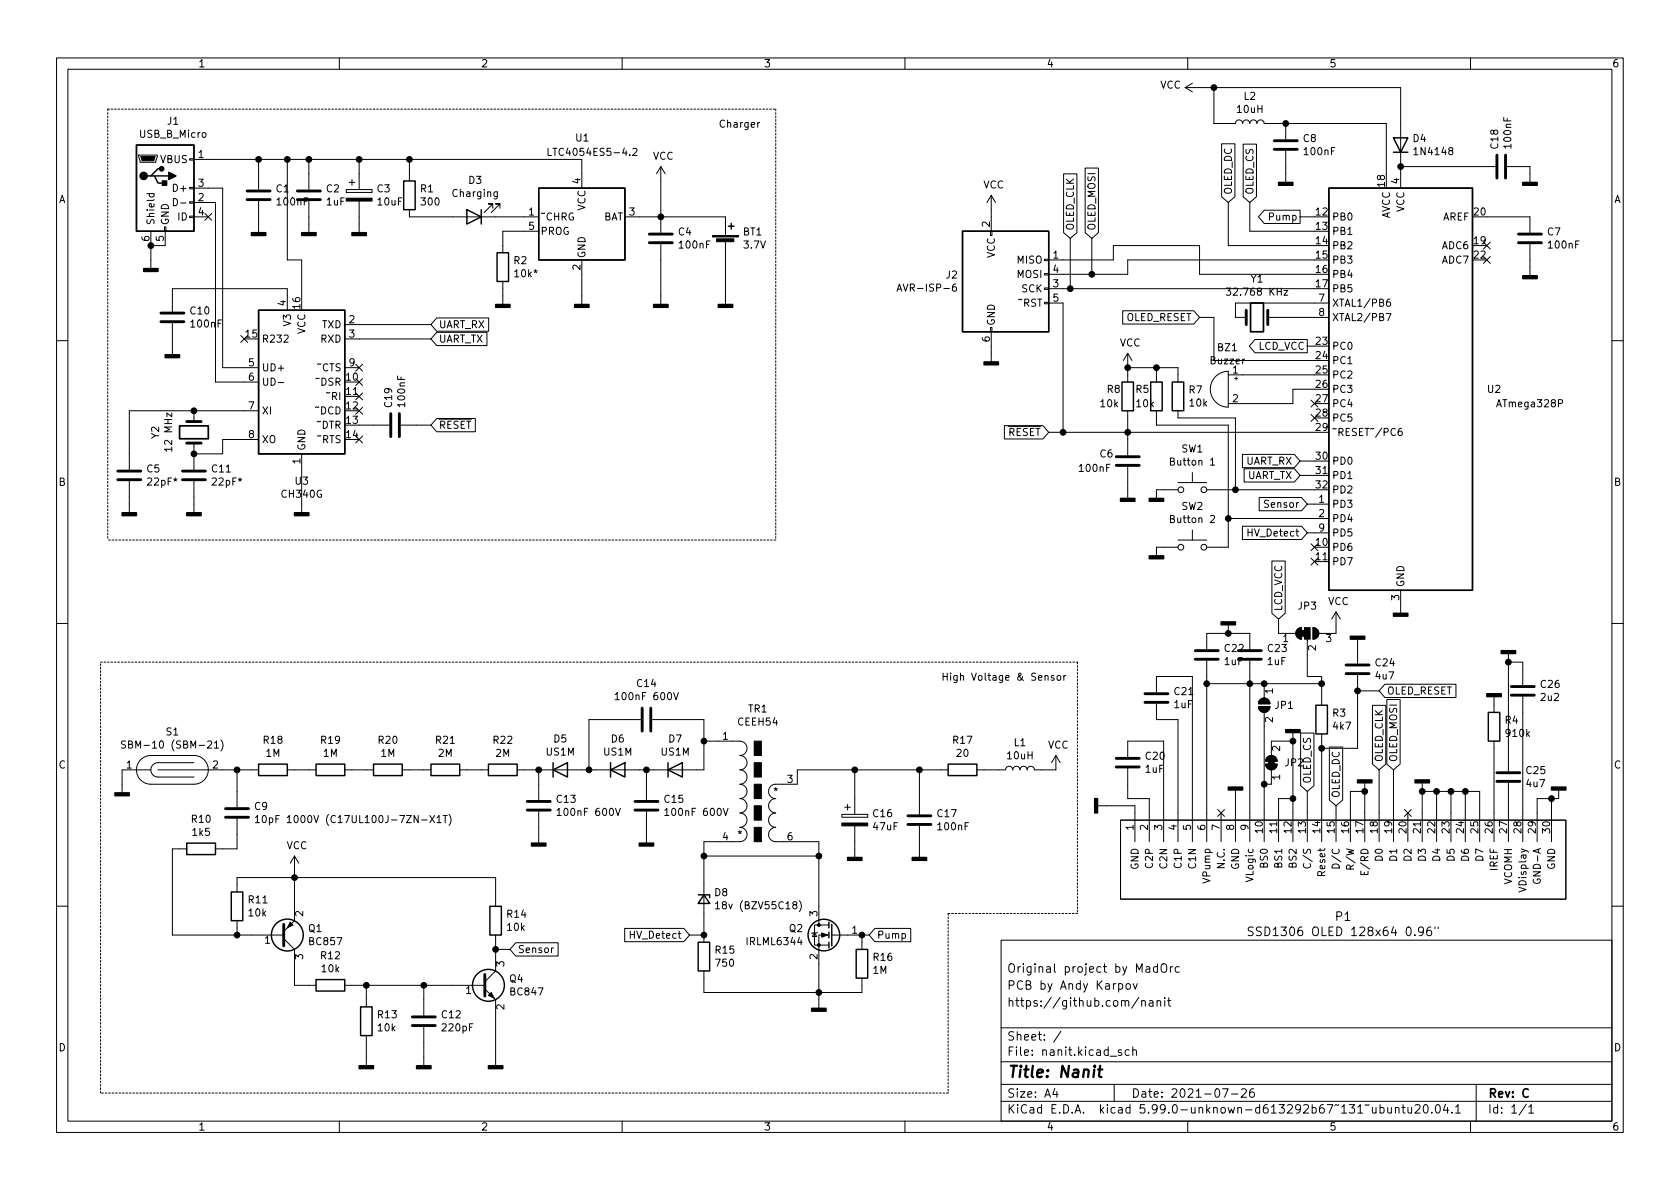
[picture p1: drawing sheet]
<svg xmlns="http://www.w3.org/2000/svg" width="297mm" height="210mm" viewBox="0 0 297 210" stroke-linecap="round" stroke-linejoin="round" font-family="sans-serif">
<g fill="none" stroke="#000" stroke-width=".18">
<path d="M10 10.2h277v190.1h-277zM12 12.2h273v186.1h-273zM60 10.2v2M110 10.2v2M160 10.2v2M209.5 15.5l1.3 .8M209.5 15.5h38.1v17.8M210 10.2v2M210.8 14.7l-1.3 .8M214.6 15.5v6.3h3.8a.64 .64 0 0 1 .7-.6 .64 .64 0 0 1 .6 .6 .64 .64 0 0 1 .6-.6 .64 .64 0 0 1 .7 .6 .64 .64 0 0 1 .6-.6 .64 .64 0 0 1 .6 .6 .64 .64 0 0 1 .7-.6 .64 .64 0 0 1 .6 .6h21.6v8.9M260 10.2v2M24.5 27.4h3.3v.3l-.2 1h-2.8z"/>
<path d="M26 34.2h1.2M26.5 34.2l-.1 .4 .2 .2 .6-.1v-.5M30.7 35.1a.64 .64 0 0 1 .7 .6 .64 .64 0 0 1-.7 .7zM31.9 35.9h1M33.5 38.2h.8v.3h-.8zM33.5 35.7h.8v.2h-.8zM33.5 33.1h.8v.3h-.8zM33.5 28.1h.8v.2h-.8zM34.3 38.3h2.5M34.3 28.2h68.6v5.1M34.3 35.8h3.8v31.8h7.6M34.3 33.3h5.1v31.7h6.3"/>
<path d="M36.2 37.7l1.2 1.3M37.4 37.7l-1.2 1.3M45.7 28.2v5.3M45.7 35.6v5.5M50.8 28.2v17.8h2.5v6.3M54.6 28.2v5.3M54.6 35.6v5.5M61.2 33.5h4.6v.5h-4.6zM61.7 32.3h1M62.2 31.7v1.1M63.5 28.2v5.3M63.5 35.6v5.5"/>
<path d="M72.4 28.2v3.8M72.4 37.1v1.2h22.8M87.1 36.8v-.7h-.7h.7l-1.5 1.5M87.9 33.9v1l-.2 .3-.3-.1M87.9 34l-.3-.1-.3 .3 .1 .5h.5M88.4 36.8v-.7h-.8h.8l-1.5 1.5M96.9 26.2v1.3h.6M110.5 38.3h17.8v3.4M111.9 26.3l.5-.1 .2 .4-.8 .9h.8M116.8 29.5v11.6M116.8 29.5l-.7 1.2M116.8 29.5l.8 1.2"/>
<path d="M134.3 21.7l-.3 .2M175.3 34.5v6.4M175.3 34.5l-.8 1.3M175.3 34.5l.7 1.3M188.1 30.7h2.3v10.4l-1.2 1.1-1.1-1.1zM191.9 29.7h2.3v11.4l-1.2 1.1-1.1-1.1zM216 25.4h2.3v9.4l-1.1 1-1.2-1zM217.2 35.8v7.6h15.2M219.8 25.5h2.4v9.3l-1.2 1-1.2-1zM221 35.8v5.1h11.4M223.5 37.2h6.4v2.3h-6.4l-1-1.2zM227.3 21.8v2.8"/>
<path d="M227.3 26.7v5.6M229.9 38.3h2.5M247.6 29.5h16.8M262.9 38.3h7.6v2.8M266.4 29.5h4.1v2.8M26.7 40.9v6.6M29.1 40.1h.2v.8h-.2zM29.2 40.9v2.5h-2.5M30.5 57.1v5.6M42.6 59.3l1.2 1.2M43.8 59.3l-1.2 1.2M50.8 54.9v-3.9h-20.3v4.1"/>
<path d="M61 57.4h15.2M61 59.9h15.2M77.2 56.2h9.2v2.4h-9.2l-1-1.2zM77.2 58.8h8.9v2.3h-8.9l-1-1.2zM88.9 49.8v4M95.2 40.9h-6.3v3.8M102.9 46v7.8M116.8 43.2v10.6M128.3 42.7v11.1M158.6 51.5l.4-1.3 .4 1.3M158.7 51.1h.6M169 50.2l-.4 .1a.86 .86 0 0 0 0 1.2l.5-.1v-.4l-.2-.3h-.3l-.2 .3"/>
<path d="M175.1 57.9h.3v.8h-.3zM175.1 40.9h.3v.8h-.3zM175.3 58.7v5.3M180.7 52.9l-.6 .1M184.7 50.9h.7v.3h-.7zM184.7 48.4h.7v.2h-.7zM184.7 45.8h.7v.3h-.7zM185.4 53.6h2.6v22.8M185.4 46h11.4v-2.6h15.3v5.1h20.3M185.4 51h47M189.2 42.2v8.8M193 42.2v6.3"/>
<path d="M198.5 55h12.6l1 1.1-1 1.2h-12.6zM212.1 56.1h2.5v7.6h17.8M216.8 50.9h.8l-.4 .5 .3 .1v.6l-.1 .1-.6-.1M224.2 56.1h10.7M227 51.4h.7l-.7 .8h.7M232.4 46h-33v2.5h-14M234.9 53.6h-16.5v2.5h1.9M245.1 55.4h.8l-.5 1.3M245.8 52.9l-.4 .1a.86 .86 0 0 0 0 1.2l.4-.2 .1-.4-.3-.2h-.2l-.3 .2M262.3 45.4l1.2 1.2M262.3 42.8l1.2 1.2M263.5 45.4l-1.2 1.2"/>
<path d="M263.5 42.8l-1.2 1.2M270.5 43.2v5.6M10 60.2h2M34.3 72.6v1.9M34.3 78.4v4.7M45.7 72.6h-22.8v10.5M45.7 77.7h-6.3v2.6h-5.1M49.2 67.6h1M56.4 71.9l-.6 .2M56.4 66.9l-.6 .1M56.7 74.5l-.6 .1M56.7 77l-.6 .1"/>
<path d="M56.7 64.3l-.6 .1M58.3 69.4l-.6 .1M61 70.1h2.5M61 65h2.5M62.9 64.4l1.2 1.2M62.9 66.9l1.2 1.3M62.9 69.5l1.2 1.2M62.9 72l1.2 1.2M62.9 77.1l1.2 1.2M63.5 75.2h5.3M64.1 64.4l-1.2 1.2M64.1 66.9l-1.2 1.3"/>
<path d="M64.1 69.5l-1.2 1.2M64.1 72l-1.2 1.2M64.1 77.1l-1.2 1.2M70.9 75.2h5.3M77.2 74h6.8v2.4h-6.8l-1-1.2zM177.6 75.3h6.8l1 1.1-1 1.2h-6.8zM185.4 76.4h47M199.4 65h8.9v2.6M199.4 62.5v5.1M199.4 72.6v7.9M199.4 62.5l-.8 1.2M199.4 62.5l.8 1.2"/>
<path d="M204.5 65v2.6M204.5 72.6v2.6h12.7v21.6h-3.8M208.3 72.6v1.3h10.1v12.7M214.9 66.6a3.2 3.2 0 0 1 2.3-.9v6.3a3.2 3.2 0 0 1-3-2 3.2 3.2 0 0 1 .7-3.4zM217.2 66.3h15.2M218.3 66.9h.5M218.6 66.7v.5M221.9 60h9.2v2.4h-9.2l-1-1.2zM231.1 61.2h1.3M231.8 70.8l1.2 1.2M231.8 73.3l1.2 1.2M232.4 68.8h-3.8v2.6h-11.4"/>
<path d="M233 70.8l-1.2 1.2M233 73.3l-1.2 1.2M247.8 75.8h-.4a.85 .85 0 0 0 0 1.2l.5-.1v-.4l-.2-.3-.4 .1-.1 .2M285 60.2h2M22.9 85.1v5.6M34.3 85.1v5.6M53.3 80.3v10.4M199.4 82.5v5.6M208.3 85.3h5.1M208.3 86.6h-3.8v1.5M208.3 96.8h-3.8v1.5M208.3 95.5h5.1"/>
<path d="M210.8 83.6v1.7M210.8 93.7v1.8M213.4 86.6h19M214 81.3l.4-.3v1.3M214 91.3l.5-.2 .3 .4-.8 .9h.8M214 82.3h.8M217.2 91.7h17.7M219.7 80.4h9.2l1 1.1-1 1.2h-9.2zM219.7 93.1h10.4l1 1.1-1 1.2h-10.4zM220 82.9h8.9l1 1.2-1 1.1h-8.9zM222.6 88h7.5l1 1.1-1 1.2h-7.5zM224.9 99.2h2.3v9.3l-1.1 1-1.2-1z"/>
<path d="M229.9 84.1h5M229.9 81.5h2.5M231.1 89.1h3.8M231.1 94.2h3.8M231.8 98.7l1.2 1.2M231.8 96.2l1.2 1.2M232.4 99.3h2.5M233 98.7l-1.2 1.2M233 96.2l-1.2 1.2M10 110.2h2M184.8 119.6l.2-.1h.3v.8M186.3 119.5h-.3l-.1 .1v.2l.4 .1v.3h-.4"/>
<path d="M187 119.5h.3l.3 .2v.4l-.3 .2-.3-.1-.1-.1zM188.1 119.5v.8M188.5 119.5l-.4 .2M213.4 114.8v-2.8h7.6v2.8M213.4 116.8v32M217.2 110.5v1.5M221 116.8v32M226.1 109.5v2.5h3M229.4 111.3l.7-.3v2a1.02 1.02 0 0 1-.9-.6 1.02 1.02 0 0 1 .2-1.1zM231.1 113v6.6h2.6v5.1M232.2 111a1.02 1.02 0 0 1 1 1 1.02 1.02 0 0 1-1 1zM236.2 108.2v3.8h-3"/>
<path d="M236.2 108.2l-.7 1.3M236.2 108.2l.8 1.3M240 113v4.3M240 119.4v12.9h-6.3M247.6 104.4v4.1M266.7 115.6v20.8M266.7 117.1h2.5v4.1M285 110.2h2M22.2 131.1l-.5-.1-.2 .1v.4l.6 .2 .1 .4-.2 .2-.5-.1M26.7 133.6a2.54 2.54 0 0 0-2.6 2.5 2.54 2.54 0 0 0 2.6 2.6h7.6a2.54 2.54 0 0 0 2.5-2.6 2.54 2.54 0 0 0-2.5-2.5M26.7 136.1h-5.1v4.1M27.9 136.1h17.8"/>
<path d="M34.3 134.9h-6.4a1.27 1.27 0 0 0-1.2 1.2 1.27 1.27 0 0 0 1.2 1.3h6.4M37.9 131.4l.4-.4v1.3M37.9 132.3h.7M39.1 130.8a1.46 1.46 0 0 1 0 2M41.9 136.1v6.6M50.8 136.1h5.1M61 136.1h5M71.1 136.1h5.1M81.3 136.1h5.1M95.2 136.1v5.4M108.8 122.8l.3-.3v1.2M108.8 123.7h.7"/>
<path d="M113.3 127.2h-9.2v8.9M114.3 136.1v5.4M115.3 127.2h9.2v8.9h-33.1M119.1 122.5l.4 1.2 .5-1.2M124.5 131.1h6.3a1.27 1.27 0 0 1 1.3 1.2 1.27 1.27 0 0 1-1.3 1.3 1.27 1.27 0 0 1 1.3 1.3 1.27 1.27 0 0 1-1.3 1.2 1.27 1.27 0 0 1 1.3 1.3 1.27 1.27 0 0 1-1.3 1.3 1.27 1.27 0 0 1 1.3 1.2 1.27 1.27 0 0 1-1.3 1.3 1.27 1.27 0 0 1 1.3 1.3 1.27 1.27 0 0 1-1.3 1.3 1.27 1.27 0 0 1 1.3 1.2 1.27 1.27 0 0 1-1.3 1.3 1.27 1.27 0 0 1 1.3 1.3 1.27 1.27 0 0 1-1.3 1.2h-6.3v17.8M151.1 136.1v7.9M162.6 136.1v7.9M167.6 136.1h-26.6v2.6h-3.8a1.27 1.27 0 0 0-1.3 1.2 1.27 1.27 0 0 0 1.3 1.3 1.27 1.27 0 0 0-1.3 1.3 1.27 1.27 0 0 0 1.3 1.3 1.27 1.27 0 0 0-1.3 1.2 1.27 1.27 0 0 0 1.3 1.3 1.27 1.27 0 0 0-1.3 1.3 1.27 1.27 0 0 0 1.3 1.2h7.6v14.8M186.7 133.6v2.5h-3.8a.64 .64 0 0 0-.7-.6 .64 .64 0 0 0-.6 .6 .64 .64 0 0 0-.6-.6 .64 .64 0 0 0-.7 .6 .64 .64 0 0 0-.6-.6 .64 .64 0 0 0-.6 .6 .64 .64 0 0 0-.7-.6 .64 .64 0 0 0-.6 .6h-5.1M186.7 133.6l-.8 1.3M186.7 133.6l.8 1.3M199.4 135.9v5.3h3.8v7.6"/>
<path d="M199.4 133.9v-2.8h6.3v17.7M204.5 124.5v2.7h3.8v21.6M204.5 122.4v-2.8h6.3v29.2M213.4 120.9h20.3M218.4 139.7v9.1M222.5 125h2a1.02 1.02 0 0 1-1 1 1.02 1.02 0 0 1-1-1zM222.8 123.7a1.02 1.02 0 0 1 1.1-.2 1.02 1.02 0 0 1 .6 1h-2zM223.5 120.9v2.5M223.5 126v22.8M223.8 135.1h2a1.02 1.02 0 0 1-1 1 1.02 1.02 0 0 1-1-1zM224.1 133.9a1.02 1.02 0 0 1 1.1-.2 1.02 1.02 0 0 1 .6 .9h-2zM224.8 136.1v2.6h-1.3"/>
<path d="M228.6 129.5v19.3M228.6 131.1h-3.8v2.5M230 129.6h2.3v9.3l-1.2 1-1.1-1zM231.1 139.9v8.9M233.7 129.8v19M235 132.1h2.4v9.4l-1.2 1-1.2-1zM240 122.2h3.8M241.3 139.9h-2.5v8.9M241.3 138.4v10.4M242.7 124.7h2.3v10.4l-1.2 1-1.1-1zM243.8 136.1v12.7M244.9 121h12.5v2.3h-12.5l-1.1-1.1z"/>
<path d="M245.2 123.7h2.4v11.4l-1.2 1-1.2-1zM246.4 136.1v12.7M251.5 138.4v10.4M251.5 139.9h10.1v8.9M254 139.9v8.9M256.5 139.9v8.9M259.1 139.9v8.9M264.2 123.2v2.8M264.2 131.1v17.7M266.7 138.4v10.4M269.2 123.2v25.6M275.6 139.7v1.5h-3.8v7.6"/>
<path d="M33 150.1h-2.5v15.2h19.7M41.9 157.7v-2.5h45.7v5.1M41.9 144.8v5.3h-3.8M45.2 144.6l.3-.4v1.3M45.2 145.5h.7M46.5 144.3l.2-.1a.68 .68 0 0 1 .4 .6 .68 .68 0 0 1-.4 .7 .84 .84 0 0 1-.2-1.2zM47.6 144.7l.4-.1 .2 .3-.1 .5h-.5M47.6 144.6v1.3M52.1 151.4v11.4l-1.9 1.9M52.1 151.4l-.8 1.2M52.1 151.4l.7 1.2M77.3 144.6l.3-.4v1.3"/>
<path d="M77.3 145.5h.7M78.4 144.2h.7M78.7 144.2v1.3M79.4 144a1.46 1.46 0 0 1 0 2M95.2 143.5v5.6M98.5 143.3l.4-.4v1.3M98.5 144.2h.7M108.8 142.9l.5 1.3 .4-1.3M114.3 143.5v5.6M117.5 143.3l.4-.4v1.3M117.5 144.2h.8M124.5 151.4h20.3"/>
<path d="M126.5 159.8l.4-.4v1.3M127.9 142.9l.4 1.3 .4-1.3M141.3 159.3a1.46 1.46 0 0 1 0 1.9M148.8 144h4.6v.5h-4.6zM149.4 142.7h1M149.9 142.2v1.1M151.1 146v5.6M162.6 146v5.6M194.1 142.5h6.6v6.3M198.1 145h78.8v14h-78.8zM215.3 143.1l1.2 1.3M215.9 143.8v5"/>
<path d="M216.5 143.1l-1.2 1.3M228.6 141.2h-2.5v7.6M230.6 152.7a.6 .6 0 0 0 .4 .8 .6 .6 0 0 0 .7-.5l-.1-.3M235.6 153a.68 .68 0 0 1 .8-.2 .68 .68 0 0 1 .4 .7h-1.3zM236.2 142.5v6.3M240.6 154v.6h1.3v-.6M241.2 154.2v.4M248.3 143.1l1.2 1.3M248.9 143.8v5M249.5 143.1l-1.2 1.3M271.1 155.5a.59 .59 0 0 0 .6 .7 .59 .59 0 0 0 .6-.7l-.5-.1v.3M274.3 141.2v7.6"/>
<path d="M10 160.2h2M41.9 162.8v2.5M50.2 166l1.9 1.9v6.3h3.8M61 174.2h24.7M64.8 174.2v3.8M74.9 174.2v5.4M85.7 174.9l1.9 1.9v11.7M87.6 165.3v6.4l-1.9 1.9M87.6 167.9h2.6M91.2 166.7h7.5v2.4h-7.5l-1-1.2zM97.9 167.6l-.4 .3M110.5 164.2h10.4l1 1.1-1 1.2h-10.4z"/>
<path d="M121.9 165.3h2.6M124.5 171.7v3.8h27.9v-2.5M126.5 160.7h.7M144 165l.4 .6h-.8zM144.5 164.8l-.1 .2h-.8l-.1 .1M146.6 165.3h-1.8v13M146.6 163.6h-2.6v3.5h2.6M147.1 165.3h6.6M152.4 165.3v2.6M154.7 164.2h6.3v2.3h-6.3l-1-1.2zM177 166.3h108v32h-108zM197.8 174l.4-.1 .3 .3v.4l-.1 .3h-.6"/>
<path d="M199.2 174l.4-.1 .3 .3v.4l-.3 .3h-.4l-.1-.3v-.4zM200.4 173.9l.3 1 .4-1M201.4 176.4l-1.3 1.9M201.9 177.1l.2-.2 .3 .1 .1 .9M201.9 176.9v1M203.2 177h.6l.1 .9M203.9 177.3l-.5 .1a.29 .29 0 0 0-.3 .2 .29 .29 0 0 0 .3 .3h.5M204.6 177.1l.2-.2 .3 .1 .1 .9M204.6 176.9v1M204.6 171l-.4-.1-.3 .3v.4l.2 .3h.5M204.6 170.4v1.5M205.4 170.6a.5 .5 0 0 1 .5-.2 .5 .5 0 0 1 .4 .5v.5a.5 .5 0 0 1-.5 .6 .5 .5 0 0 1-.5-.6z"/>
<path d="M205.9 176.4v.2M205.9 176.9v1M206.4 176.9h.6M206.6 176.4v1.3l.4 .2M206.9 170.9v1M207.4 170.9l-.3 .1-.2 .2M208.5 171l-.4-.1-.3 .3v.4l.1 .3h.6M221.6 164l-.6-.1-.3 .3 .1 .4 .7 .3v.4l-.2 .2-.6-.1M223 164l-.6-.1-.2 .2v.4l.7 .3 .1 .4-.3 .3-.6-.1M253 163.9a.6 .6 0 0 0-.7 .7v.6l.1 .2 .4 .1 .3-.2v-.5l-.1-.2-.5-.1-.2 .3M253.7 163.9v.3M254.3 163.9v.3"/>
<path d="M285 160.2h2M60 198.3v2M64.8 183.1v5.4M74.9 181.6v6.9M110 198.3v2M160 198.3v2M177 194.8h108M177 191.8h108M177 187.8h108M177 181.8h108M186.5 192.5l-.4 1h1M186.9 193v1"/>
<path d="M187.6 182.4l-1.3 1.9M197 191.8v3M198.3 185.7l-.4-.1-.2 .2 .1 .3 .5 .1v.4h-.6M199.6 185.7l-.4-.1-.3 .3v.4l.2 .3h.5M200.3 185.8l.2-.2 .4 .1v.9M200.3 185.1v1.5M210 198.3v2M216.1 192.5h1l-.6 1.5M217.7 193.5h1.2M219.5 192.7l.6-.2 .2 .2 .1 .3-1 1h1M221.6 192.5a.59 .59 0 0 0-.7 .7v.5l.2 .3h.4l.2-.1 .1-.5-.2-.2-.4-.1-.3 .3M244 195.9l.4-.1 .3 .3v.4l-.1 .3h-.6"/>
<path d="M244 195.3v1.5M245.4 195.8v1h.4l.2-.1M246 195.8v1M246.7 196l.2-.2 .4 .1 .1 .9M246.7 195.8v1M247.9 195.8h.5M248.1 195.3v1.3l.3 .2M248.9 195.8l.1 1h.4l.2-.1M249.6 195.8v1M250.2 195.5l.6-.2 .2 .2 .1 .3-1 1h1M251.8 195.5l.2-.2a.81 .81 0 0 1 .6 .7 .81 .81 0 0 1-.3 .8h-.2a.81 .81 0 0 1-.3-1.3zM253.1 196.7v.1"/>
<path d="M253.9 195.5l.2-.2a.8 .8 0 0 1 .6 .8 .8 .8 0 0 1-.6 .7l-.2-.1-.1-.4zM255.6 195.3l-.4 1h.9M255.9 195.8v1M256.7 196.7v.1M257.4 195.8l.4-.5v1.5M257.4 196.8h.8M260 198.3v2M261 191.8v6.5M269.9 195.3l-1.3 1.9M270.3 195.8l.4-.5v1.5M270.3 196.8h.9"/>
<circle cx="208.8" cy="86.6" r=".51"/>
<circle cx="208.8" cy="96.8" r=".51"/>
<circle cx="212.9" cy="86.6" r=".51"/>
<circle cx="212.9" cy="96.8" r=".51"/>
</g>
<path d="M193.6 188.5l-.1 .1v.1l.2-.1-.1-.1-.1 .2M194.2 189.1h.7M194.5 188.5l-.2 1.7 .1 .2 .4 .1" fill="none" stroke="#000" stroke-width=".4"/>
<g fill="#000" stroke="#000" stroke-width=".25">
<path d="M28.7 32h.8v.8h-.8zM29.8 30.5l1.3 .6-1.3 .6zM226.1 32.3h2.5v.5h-2.5zM269.2 32.3h2.6v.5h-2.6zM25.4 47.5h2.5v.5h-2.5zM44.4 41.1h2.6v.6h-2.6zM53.3 41.1h2.6v.6h-2.6zM62.2 41.1h2.6v.6h-2.6zM87.6 53.8h2.6v.6h-2.6zM101.6 53.8h2.5v.6h-2.5zM115.6 53.8h2.5v.6h-2.5zM127 53.8h2.5v.6h-2.5z"/>
<path d="M269.2 48.8h2.6v.5h-2.6zM29.2 62.7h2.5v.5h-2.5zM174 64h2.5v.5h-2.5zM21.6 90.7h2.5v.5h-2.5zM33 90.7h2.6v.5h-2.6zM52.1 90.7h2.5v.5h-2.5zM198.1 88.1h2.6v.5h-2.6zM203.2 98.3h2.5v.5h-2.5zM203.2 88.1h2.5v.5h-2.5zM215.9 110h2.5v.5h-2.5zM238.8 112.5h2.5v.5h-2.5zM246.4 108.5h2.5v.5h-2.5z"/>
<path d="M265.4 115.1h2.6v.5h-2.6zM217.2 139.2h2.5v.5h-2.5zM227.3 129h2.6v.5h-2.6zM240 137.9h2.6v.5h-2.6zM250.2 137.9h2.5v.5h-2.5zM262.9 122.7h2.5v.5h-2.5zM274.3 139.2h2.6v.5h-2.6zM20.3 140.2h2.6v.5h-2.6zM94 149.1h2.5v.5h-2.5zM113 149.1h2.6v.5h-2.6zM149.9 151.6h2.5v.5h-2.5zM161.3 151.6h2.5v.5h-2.5z"/>
<path d="M193.5 141.2h.6v2.6h-.6zM143.5 178.3h2.5v.5h-2.5zM63.5 188.5h2.5v.5h-2.5zM73.7 188.5h2.5v.5h-2.5zM86.4 188.5h2.5v.5h-2.5z"/>
<circle cx="25.4" cy="31.1" r=".63"/>
<circle cx="28.6" cy="29.8" r=".38"/>
</g>
<g fill="none" stroke="#000" stroke-width=".51">
<path d="M43.7 35.3h4.1M43.7 33.8h4.1M52.6 35.3h4M52.6 33.8h4M225.3 26.4h4.1M225.3 24.9h4.1M264.7 27.4v4.1M266.2 27.4v4.1M28.4 56.9h4.1M28.4 55.4h4.1M114.8 42.9h4.1M114.8 41.4h4.1"/>
<path d="M220.3 54.9v2.5M224.2 54.9v2.5M268.5 42.9h4M268.5 41.4h4M33 78.4h2.6M33 74.5h2.6M69.1 73.1v4.1M70.6 73.1v4.1M20.8 84.8h4.1M20.8 83.3h4.1M32.3 84.8h4M32.3 83.3h4"/>
<path d="M197.4 82.3h4M197.4 80.8h4M211.3 116.6h4.1M211.3 115.1h4.1M218.9 116.6h4.1M218.9 115.1h4.1M238 119.1h4.1M238 117.6h4.1M113.5 125.2v4.1M115.1 125.2v4.1M197.4 135.6h4M197.4 134.1h4"/>
<path d="M202.4 124.2h4.1M202.4 122.7h4.1M264.7 138.2h4M264.7 136.6h4M267.2 122.9h4.1M267.2 121.4h4.1M39.9 144.5h4M39.9 143h4M93.2 143.3h4.1M93.2 141.7h4.1M112.3 143.3h4M112.3 141.7h4"/>
<path d="M160.5 145.8h4.1M160.5 144.3h4.1M50.2 163.4v3.9M72.9 179.8h4.1M85.7 172.3v3.8M72.9 181.4h4.1"/>
</g>
<g fill="#000" stroke="#000" stroke-width=".18">
<path d="M24.9 27.7h2.5l-.2 .7h-2.1zM61.2 35h4.6v.6h-4.6zM126 41.7h4.6v.2h-4.6zM126.7 42.2h3v.5h-3zM229.4 111.3l.7-.3v2a1.02 1.02 0 0 1-.9-.6 1.02 1.02 0 0 1 .2-1.1zM230.1 111.5h.5v1h-.5zM230.6 111h1v2h-1zM232.2 111a1.02 1.02 0 0 1 1 1 1.02 1.02 0 0 1-1 1zM26.7 133.6h7.6zM133.3 138.7h1.3v2.5h-1.3zM133.3 134.9h1.3v2.5h-1.3zM133.3 131.1h1.3v2.5h-1.3z"/>
<path d="M222.5 125h2a1.02 1.02 0 0 1-1 1 1.02 1.02 0 0 1-1-1zM223.8 135.1h2a1.02 1.02 0 0 1-1 1 1.02 1.02 0 0 1-1-1zM224.3 134.4h1v1h-1zM222.8 123.7a1.02 1.02 0 0 1 1.1-.2 1.02 1.02 0 0 1 .6 1h-2zM224.1 133.9a1.02 1.02 0 0 1 1.1-.2 1.02 1.02 0 0 1 .6 .9h-2zM133.3 146.3h1.3v2.5h-1.3zM133.3 142.5h1.3v2.5h-1.3zM148.8 145.5h4.6v.5h-4.6zM51.3 163.1l.5 .5-1 .5zM86.4 176l.5-.5 .5 1zM145.3 165l1 .3-1 .4z"/>
<circle cx="214.6" cy="15.5" r=".51"/>
<circle cx="45.7" cy="28.2" r=".51"/>
<circle cx="50.8" cy="28.2" r=".51"/>
<circle cx="54.6" cy="28.2" r=".51"/>
<circle cx="63.5" cy="28.2" r=".51"/>
<circle cx="72.4" cy="28.2" r=".51"/>
<circle cx="116.8" cy="38.3" r=".51"/>
<circle cx="227.3" cy="21.8" r=".51"/>
<circle cx="247.7" cy="29.5" r=".51"/>
<circle cx="26.7" cy="43.4" r=".51"/>
<circle cx="189.2" cy="51" r=".51"/>
<circle cx="193" cy="48.5" r=".51"/>
<circle cx="34.3" cy="72.6" r=".51"/>
<circle cx="188" cy="76.4" r=".51"/>
<circle cx="199.4" cy="76.4" r=".51"/>
<circle cx="199.4" cy="65" r=".51"/>
<circle cx="204.5" cy="65" r=".51"/>
<circle cx="34.3" cy="80.3" r=".51"/>
<circle cx="217.2" cy="91.7" r=".51"/>
<circle cx="218.4" cy="86.6" r=".51"/>
<circle cx="217.2" cy="112" r=".51"/>
<circle cx="266.7" cy="117.1" r=".51"/>
<circle cx="41.9" cy="136.1" r=".51"/>
<circle cx="95.3" cy="136.1" r=".51"/>
<circle cx="104.1" cy="136.1" r=".51"/>
<circle cx="114.3" cy="136.1" r=".51"/>
<circle cx="124.5" cy="131.1" r=".51"/>
<circle cx="151.1" cy="136.1" r=".51"/>
<circle cx="162.6" cy="136.1" r=".51"/>
<circle cx="213.4" cy="120.9" r=".51"/>
<circle cx="221" cy="120.9" r=".51"/>
<circle cx="223.5" cy="120.9" r=".51"/>
<circle cx="223.5" cy="138.7" r=".51"/>
<circle cx="228.6" cy="131.1" r=".51"/>
<circle cx="233.7" cy="120.9" r=".51"/>
<circle cx="233.7" cy="132.3" r=".51"/>
<circle cx="240" cy="122.2" r=".51"/>
<circle cx="241.3" cy="139.9" r=".51"/>
<circle cx="251.5" cy="139.9" r=".51"/>
<circle cx="254" cy="139.9" r=".51"/>
<circle cx="256.5" cy="139.9" r=".51"/>
<circle cx="259.1" cy="139.9" r=".51"/>
<circle cx="52.1" cy="155.2" r=".51"/>
<circle cx="124.5" cy="151.4" r=".51"/>
<circle cx="144.8" cy="151.4" r=".51"/>
<circle cx="228.6" cy="141.2" r=".51"/>
<circle cx="274.3" cy="141.2" r=".51"/>
<circle cx="41.9" cy="165.3" r=".51"/>
<circle cx="64.8" cy="174.2" r=".51"/>
<circle cx="74.9" cy="174.2" r=".51"/>
<circle cx="87.6" cy="167.9" r=".51"/>
<circle cx="124.5" cy="165.3" r=".51"/>
<circle cx="144.8" cy="167.1" r=".25"/>
<circle cx="144.8" cy="163.6" r=".25"/>
<circle cx="144.8" cy="175.5" r=".51"/>
<circle cx="152.4" cy="165.3" r=".51"/>
</g>
<g fill="none" stroke="#000" stroke-width=".25">
<path d="M24.1 25.6h10.2v15.3h-10.2zM26.7 31.1h.6l.6 1.3h1.3M27.3 31.1h2.5M28.6 29.8h-.7l-1.2 1.3h-.7M71.4 32h2v5.1h-2zM82.5 37.1l2.6 1.2-2.6 1.3zM85.1 37.1v2.5M95.2 33.3h15.3v12.7h-15.3zM128.8 40h1M129.3 39.5v1M234.9 33.3h25.4v71.1h-25.4zM246.4 24.4h2.5l-1.3 2.5z"/>
<path d="M246.4 26.9h2.5M45.7 54.9h15.3v25.4h-15.3zM87.9 44.7h2v5.1h-2zM170.2 40.9h15.2v17.8h-15.2zM198.4 67.6h2v5h-2zM203.5 67.6h2v5h-2zM207.3 67.6h2v5h-2zM45.7 135.1h5.1v2.1h-5.1zM55.9 135.1h5.1v2.1h-5.1zM66 135.1h5.1v2.1h-5.1zM76.2 135.1h5.1v2.1h-5.1zM86.4 135.1h5v2.1h-5z"/>
<path d="M97.8 136.1l2.5-1.2v2.5zM97.8 134.9v2.5M107.9 136.1l2.6-1.2v2.5zM107.9 134.9v2.5M118.1 136.1l2.5-1.2v2.5zM118.1 134.9v2.5M167.6 135.1h5.1v2.1h-5.1zM232.7 124.7h2v5.1h-2zM263.1 126h2.1v5.1h-2.1zM33 149.1h5.1v2h-5.1zM40.9 157.7h2v5.1h-2zM123.4 158.2h2.1v.5"/>
<path d="M124.5 158.2l1 1.6h-2.1zM55.9 173.2h5.1v2.1h-5.1zM63.8 178h2v5.1h-2zM86.6 160.3h2v5h-2zM123.4 166.6h2.1v5.1h-2.1zM146.6 163.1v1M146.6 164.8v1.1M146.6 166.6v1M147.1 163.4v3.9M151.4 167.9h2v5.1h-2z"/>
<circle cx="50.8" cy="165.3" r="2.82"/>
<circle cx="86.4" cy="174.2" r="2.82"/>
<circle cx="145.7" cy="165.3" r="2.79"/>
</g>
<path d="M221.1 53.6h2.3v5.1h-2.3zM31.7 75.3h5.1v2.3h-5.1z" fill="none" stroke="#000" stroke-width=".3"/>
<path d="M19 19.3h118.2M19 19.3v76.2M137.2 19.3v76.2M137.2 95.5h-118.2M17.8 117.1h172.7M190.5 117.1v44.4M167.6 161.5v31.8M190.5 161.5h-22.9M17.8 193.3v-76.2M167.6 193.3h-149.8" fill="none" stroke="#000" stroke-width=".18" stroke-dasharray=".3 .3"/>
<text font-size="2.8" x="178" y="190.6">Title: Nanit</text>
<g font-size="2.1">
<text x="223" y="165.5">SSD1306 OLED 128x64 0.96&quot;</text>
<text x="236.2" y="162.8">P1</text>
<text x="178" y="172">Original project by MadOrc</text>
<text x="178" y="178">https://github.com/nanit</text>
<text x="178" y="175">PCB by Andy Karpov</text>
<text x="178" y="184">Sheet: /</text>
<text x="178" y="186.7">File: nanit.kicad_sch</text>
<text x="178" y="196.9">KiCad E.D.A. kicad 5.99.0-unknown-d613292b67~131~ubuntu20.04.1</text>
<text x="178" y="194.1">Size: A4</text>
<text x="200" y="194.1">Date: 2021-07-26</text>
<text x="263" y="194.1">Rev: C</text>
<text x="263" y="196.9">Id: 1/1</text>
</g>
<g font-size="1.8">
<text x="35" y="11.9">1</text>
<text x="85" y="11.9">2</text>
<text x="135" y="11.9">3</text>
<text x="185" y="11.9">4</text>
<text x="235" y="11.9">5</text>
<text x="285" y="11.9">6</text>
<text x="205.1" y="15.7">VCC</text>
<text x="219.9" y="17.6">L2</text>
<text x="29.6" y="22">J1</text>
<text x="127" y="22.6">Charger</text>
<text x="218.8" y="20">10uH</text>
<text x="24.8" y="24.4">USB_B_Micro</text>
<text x="28.4" y="28.8">VBUS</text>
<text x="35.1" y="27.9">1</text>
<text x="97.9" y="27.6">LTC4054ES5-4.2</text>
<text x="101.8" y="25">U1</text>
<text x="115.4" y="28.2">VCC</text>
<text x="230.4" y="25.1">C8</text>
<text x="230.7" y="27.4">100nF</text>
<text x="249.8" y="25.1">D4</text>
<text x="250.3" y="27.4">1N4148</text>
<text x="264.9" y="26.2" transform="rotate(-90 264.9 26.2)">C18</text>
<text x="267.2" y="26.1" transform="rotate(-90 267.2 26.1)">100nF</text>
<text x="10.3" y="35.9">A</text>
<text x="31" y="33.9">D+</text>
<text x="35.1" y="35.6">2</text>
<text x="35.1" y="33">3</text>
<text x="48.8" y="34">C1</text>
<text x="57.7" y="34">C2</text>
<text x="66.7" y="34">C3</text>
<text x="74.4" y="34">R1</text>
<text x="80.1" y="34.8">Charging</text>
<text x="82.9" y="32.5">D3</text>
<text x="102.6" y="32.5" transform="rotate(-90 102.6 32.5)">4</text>
<text x="173.8" y="33.3">VCC</text>
<text x="217.8" y="34.5" transform="rotate(-90 217.8 34.5)">OLED_DC</text>
<text x="221.6" y="34.5" transform="rotate(-90 221.6 34.5)">OLED_CS</text>
<text x="244.9" y="33" transform="rotate(-90 244.9 33)">18</text>
<text x="247.4" y="32.5" transform="rotate(-90 247.4 32.5)">4</text>
<text x="285.3" y="35.9">A</text>
<text x="27.3" y="39.9" transform="rotate(-90 27.3 39.9)">Shield</text>
<text x="29.8" y="39.9" transform="rotate(-90 29.8 39.9)">GND</text>
<text x="31.5" y="39">ID</text>
<text x="35.1" y="38.1">4</text>
<text x="49.1" y="36.3">100nF</text>
<text x="57.8" y="36.3">1uF</text>
<text x="66.8" y="36.3">10uF</text>
<text x="74.6" y="36.3">300</text>
<text x="93.5" y="38.1">1</text>
<text x="93.5" y="40.6">5</text>
<text x="95.5" y="39">~CHRG</text>
<text x="95.5" y="41.5">PROG</text>
<text x="103.5" y="37.3" transform="rotate(-90 103.5 37.3)">VCC</text>
<text x="106.6" y="39">BAT</text>
<text x="111.3" y="38.1">3</text>
<text x="119.9" y="41.6">C4</text>
<text x="131.4" y="41.6">BT1</text>
<text x="175" y="40.1" transform="rotate(-90 175 40.1)">2</text>
<text x="189.9" y="40.8" transform="rotate(-90 189.9 40.8)">OLED_CLK</text>
<text x="193.7" y="40.8" transform="rotate(-90 193.7 40.8)">OLED_MOSI</text>
<text x="224.6" y="39">Pump</text>
<text x="232.7" y="38.1">12</text>
<text x="232.7" y="40.6">13</text>
<text x="235.5" y="39">PB0</text>
<text x="235.5" y="41.5">PB1</text>
<text x="245.7" y="38.8" transform="rotate(-90 245.7 38.8)">AVCC</text>
<text x="248.3" y="37.5" transform="rotate(-90 248.3 37.5)">VCC</text>
<text x="255" y="39">AREF</text>
<text x="260.6" y="38.1">20</text>
<text x="273.6" y="41.6">C7</text>
<text x="26.4" y="42.7" transform="rotate(-90 26.4 42.7)">6</text>
<text x="29" y="42.7" transform="rotate(-90 29 42.7)">5</text>
<text x="90.9" y="46.7">R2</text>
<text x="102.6" y="47.7" transform="rotate(-90 102.6 47.7)">2</text>
<text x="103.5" y="45.7" transform="rotate(-90 103.5 45.7)">GND</text>
<text x="120.2" y="43.9">100nF</text>
<text x="131.6" y="43.9">3.7V</text>
<text x="175.9" y="45.6" transform="rotate(-90 175.9 45.6)">VCC</text>
<text x="179.9" y="46.6">MISO</text>
<text x="186.2" y="45.7">1</text>
<text x="232.7" y="43.2">14</text>
<text x="232.7" y="45.7">15</text>
<text x="235.5" y="44.1">PB2</text>
<text x="235.5" y="46.6">PB3</text>
<text x="255" y="44.1">ADC6</text>
<text x="255" y="46.6">ADC7</text>
<text x="260.6" y="43.2">19</text>
<text x="260.6" y="45.7">22</text>
<text x="273.9" y="43.9">100nF</text>
<text x="91.1" y="49">10k*</text>
<text x="159.5" y="51.6">AVR-ISP-6</text>
<text x="167.3" y="49.2">J2</text>
<text x="179.9" y="49.1">MOSI</text>
<text x="180.7" y="51.7">SCK</text>
<text x="186.2" y="50.8">3</text>
<text x="186.2" y="48.3">4</text>
<text x="186.2" y="53.3">5</text>
<text x="217.6" y="52.3">32.768 KHz</text>
<text x="221.2" y="50">Y1</text>
<text x="232.7" y="48.3">16</text>
<text x="232.7" y="50.8">17</text>
<text x="233.2" y="53.3">7</text>
<text x="235.5" y="49.1">PB4</text>
<text x="235.5" y="51.7">PB5</text>
<text x="33.7" y="55.6">C10</text>
<text x="33.9" y="57.9">100nF</text>
<text x="43.5" y="59.7">15</text>
<text x="50.5" y="54.1" transform="rotate(-90 50.5 54.1)">4</text>
<text x="51.4" y="57.5" transform="rotate(-90 51.4 57.5)">V3</text>
<text x="53.1" y="54.6" transform="rotate(-90 53.1 54.6)">16</text>
<text x="54" y="59.1" transform="rotate(-90 54 59.1)">VCC</text>
<text x="56.9" y="58">TXD</text>
<text x="61.7" y="57.1">2</text>
<text x="61.7" y="59.7">3</text>
<text x="77.5" y="58">UART_RX</text>
<text x="175.9" y="57.7" transform="rotate(-90 175.9 57.7)">GND</text>
<text x="180.9" y="54.2">~RST</text>
<text x="199" y="56.8">OLED_RESET</text>
<text x="233.2" y="55.9">8</text>
<text x="235.5" y="54.2">XTAL1/PB6</text>
<text x="235.5" y="56.8">XTAL2/PB7</text>
<text x="44" y="64.8">5</text>
<text x="46.2" y="60.6">R232</text>
<text x="46.2" y="65.7">UD+</text>
<text x="56.7" y="60.6">RXD</text>
<text x="56.9" y="65.7">~CTS</text>
<text x="61.7" y="64.8">9</text>
<text x="77.5" y="60.6">UART_TX</text>
<text x="175" y="60.4" transform="rotate(-90 175 60.4)">6</text>
<text x="198" y="61.3">VCC</text>
<text x="214.1" y="64.4">Buzzer</text>
<text x="215.3" y="62.1">BZ1</text>
<text x="222.4" y="61.8">LCD_VCC</text>
<text x="232.7" y="61">23</text>
<text x="232.7" y="63.5">24</text>
<text x="235.5" y="61.8">PC0</text>
<text x="235.5" y="64.4">PC1</text>
<text x="44" y="67.3">6</text>
<text x="46.2" y="68.2">UD-</text>
<text x="56.7" y="68.2">~DSR</text>
<text x="58.7" y="70.7">~RI</text>
<text x="61.2" y="67.3">10</text>
<text x="61.2" y="69.8">11</text>
<text x="69.3" y="72" transform="rotate(-90 69.3 72)">C19</text>
<text x="71.6" y="71.8" transform="rotate(-90 71.6 71.8)">100nF</text>
<text x="195.8" y="69.5">R8</text>
<text x="200.8" y="69.5">R5</text>
<text x="210.2" y="69.6">R7</text>
<text x="210.4" y="71.9">10k</text>
<text x="217.9" y="66">1</text>
<text x="217.9" y="71.1">2</text>
<text x="232.7" y="66">25</text>
<text x="232.7" y="68.6">26</text>
<text x="232.7" y="71.1">27</text>
<text x="235.5" y="66.9">PC2</text>
<text x="235.5" y="69.5">PC3</text>
<text x="263" y="69.5">U2</text>
<text x="28.1" y="77.5" transform="rotate(-90 28.1 77.5)">Y2</text>
<text x="44" y="72.4">7</text>
<text x="44" y="77.5">8</text>
<text x="46.2" y="73.3">XI</text>
<text x="56.6" y="73.3">~DCD</text>
<text x="56.8" y="75.8">~DTR</text>
<text x="61.2" y="72.4">12</text>
<text x="61.2" y="74.9">13</text>
<text x="61.2" y="77.5">14</text>
<text x="77.5" y="75.8">~{RESET}</text>
<text x="176.8" y="77.1">~{RESET}</text>
<text x="194.6" y="72">10k</text>
<text x="201" y="72">10k</text>
<text x="232.7" y="73.7">28</text>
<text x="232.7" y="76.2">29</text>
<text x="235.5" y="72">PC4</text>
<text x="235.5" y="74.5">PC5</text>
<text x="235.5" y="77.1">~RESET~/PC6</text>
<text x="265" y="72">ATmega328P</text>
<text x="26" y="83.5">C5</text>
<text x="30.4" y="79.5" transform="rotate(-90 30.4 79.5)">12 MHz</text>
<text x="37.5" y="83.5">C11</text>
<text x="46.2" y="78.4">XO</text>
<text x="53.1" y="82" transform="rotate(-90 53.1 82)">1</text>
<text x="54" y="79.8" transform="rotate(-90 54 79.8)">GND</text>
<text x="56.9" y="78.4">~RTS</text>
<text x="191" y="83.4">100nF</text>
<text x="194.5" y="80.9">C6</text>
<text x="207.2" y="82.3">Button 1</text>
<text x="208.9" y="80">SW1</text>
<text x="220.2" y="82.2">UART_RX</text>
<text x="232.7" y="81.3">30</text>
<text x="232.7" y="83.8">31</text>
<text x="235.5" y="82.2">PD0</text>
<text x="10.3" y="85.9">B</text>
<text x="26.3" y="85.8">22pF*</text>
<text x="37.7" y="85.8">22pF*</text>
<text x="49.9" y="88">CH340G</text>
<text x="52.2" y="85.7">U3</text>
<text x="220.4" y="84.7">UART_TX</text>
<text x="223.8" y="89.8">Sensor</text>
<text x="232.7" y="86.4">32</text>
<text x="233.2" y="88.9">1</text>
<text x="235.5" y="89.8">PD3</text>
<text x="235.5" y="84.7">PD1</text>
<text x="235.5" y="87.2">PD2</text>
<text x="285.3" y="85.9">B</text>
<text x="207.2" y="92.5">Button 2</text>
<text x="208.9" y="90.2">SW2</text>
<text x="221" y="94.9">HV_Detect</text>
<text x="233.2" y="91.4">2</text>
<text x="233.2" y="94">9</text>
<text x="235.5" y="92.3">PD4</text>
<text x="235.5" y="94.9">PD5</text>
<text x="232.7" y="96.5">10</text>
<text x="232.7" y="99.1">11</text>
<text x="235.5" y="97.4">PD6</text>
<text x="235.5" y="99.9">PD7</text>
<text x="229.6" y="107.8">JP3</text>
<text x="234.8" y="107">VCC</text>
<text x="247.4" y="106.2" transform="rotate(-90 247.4 106.2)">3</text>
<text x="248.3" y="103.9" transform="rotate(-90 248.3 103.9)">GND</text>
<text x="226.7" y="108.1" transform="rotate(-90 226.7 108.1)">LCD_VCC</text>
<text x="226.8" y="113.5">1</text>
<text x="234.5" y="113.5">3</text>
<text x="216.5" y="117.6">1uF</text>
<text x="216.6" y="115.3">C22</text>
<text x="224.1" y="117.6">1uF</text>
<text x="224.2" y="115.3">C23</text>
<text x="232.7" y="115" transform="rotate(-90 232.7 115)">2</text>
<text x="243.3" y="117.8">C24</text>
<text x="109.4" y="123.8">100nF 600V</text>
<text x="112.7" y="121.5">C14</text>
<text x="132.3" y="126">TR1</text>
<text x="166.4" y="120.4">High Voltage &amp; Sensor</text>
<text x="207.6" y="125.2">1uF</text>
<text x="207.7" y="122.9">C21</text>
<text x="225" y="122.7" transform="rotate(-90 225 122.7)">1</text>
<text x="225.5" y="125.3">JP1</text>
<text x="243.3" y="120.1">4u7</text>
<text x="245.2" y="122.8">OLED_RESET</text>
<text x="272.5" y="121.6">C26</text>
<text x="272.5" y="123.9">2u2</text>
<text x="29.4" y="130">S1</text>
<text x="46.6" y="131.5">R18</text>
<text x="56.8" y="131.5">R19</text>
<text x="67" y="131.5">R20</text>
<text x="77.1" y="131.5">R21</text>
<text x="87.3" y="131.5">R22</text>
<text x="97.9" y="131.3">D5</text>
<text x="108.1" y="131.3">D6</text>
<text x="118.2" y="131.3">D7</text>
<text x="127.8" y="130.8">1</text>
<text x="130.5" y="128.3">CEEH54</text>
<text x="168.6" y="131.5">R17</text>
<text x="179.3" y="131.9">L1</text>
<text x="225" y="127.7" transform="rotate(-90 225 127.7)">2</text>
<text x="235.6" y="126.7">R3</text>
<text x="235.8" y="129">4k7</text>
<text x="266.1" y="128">R4</text>
<text x="266.4" y="130.3">910k</text>
<text x="10.3" y="135.9">C</text>
<text x="22.4" y="135.9">1</text>
<text x="23.2" y="132.4">SBM-10 (SBM-21)</text>
<text x="37.6" y="135.9">2</text>
<text x="47" y="133.8">1M</text>
<text x="57.2" y="133.8">1M</text>
<text x="67.4" y="133.8">1M</text>
<text x="77.5" y="133.8">2M</text>
<text x="87.7" y="133.8">2M</text>
<text x="96.6" y="133.6">US1M</text>
<text x="106.8" y="133.6">US1M</text>
<text x="116.9" y="133.6">US1M</text>
<text x="169.2" y="133.8">20</text>
<text x="178.2" y="134.3">10uH</text>
<text x="185.3" y="132.4">VCC</text>
<text x="202.5" y="136.6">1uF</text>
<text x="202.6" y="134.3">C20</text>
<text x="226.3" y="137.9" transform="rotate(-90 226.3 137.9)">1</text>
<text x="226.3" y="132.8" transform="rotate(-90 226.3 132.8)">2</text>
<text x="227.3" y="135.5">JP2</text>
<text x="244.5" y="134.8" transform="rotate(-90 244.5 134.8)">OLED_CLK</text>
<text x="247" y="134.8" transform="rotate(-90 247 134.8)">OLED_MOSI</text>
<text x="269.9" y="136.9">C25</text>
<text x="285.3" y="135.9">C</text>
<text x="45" y="143.2">C9</text>
<text x="98.5" y="142">C13</text>
<text x="117.5" y="142">C15</text>
<text x="136.8" y="140.6">*</text>
<text x="139.2" y="138.4">3</text>
<text x="231.8" y="138.6" transform="rotate(-90 231.8 138.6)">OLED_CS</text>
<text x="236.9" y="141.2" transform="rotate(-90 236.9 141.2)">OLED_DC</text>
<text x="270" y="139.2">4u7</text>
<text x="33.9" y="145.5">R10</text>
<text x="34.1" y="147.8">1k5</text>
<text x="48.1" y="145.5">10pF 1000V (C17UL100J-7ZN-X1T)</text>
<text x="99.2" y="144.3">100nF 600V</text>
<text x="118.2" y="144.3">100nF 600V</text>
<text x="127.8" y="148.6">4</text>
<text x="130.5" y="148.2">*</text>
<text x="139.2" y="148.6">6</text>
<text x="154.4" y="144.5">C16</text>
<text x="154.5" y="146.8">47uF</text>
<text x="165.8" y="144.5">C17</text>
<text x="165.9" y="146.8">100nF</text>
<text x="200.4" y="146.8" transform="rotate(-90 200.4 146.8)">1</text>
<text x="202.9" y="146.8" transform="rotate(-90 202.9 146.8)">2</text>
<text x="205.5" y="146.8" transform="rotate(-90 205.5 146.8)">3</text>
<text x="208" y="146.8" transform="rotate(-90 208 146.8)">4</text>
<text x="210.6" y="146.8" transform="rotate(-90 210.6 146.8)">5</text>
<text x="213.1" y="146.8" transform="rotate(-90 213.1 146.8)">6</text>
<text x="215.6" y="146.8" transform="rotate(-90 215.6 146.8)">7</text>
<text x="218.2" y="146.8" transform="rotate(-90 218.2 146.8)">8</text>
<text x="220.7" y="146.8" transform="rotate(-90 220.7 146.8)">9</text>
<text x="223.3" y="147.3" transform="rotate(-90 223.3 147.3)">10</text>
<text x="225.8" y="147.3" transform="rotate(-90 225.8 147.3)">11</text>
<text x="228.3" y="147.3" transform="rotate(-90 228.3 147.3)">12</text>
<text x="230.9" y="147.3" transform="rotate(-90 230.9 147.3)">13</text>
<text x="233.4" y="147.3" transform="rotate(-90 233.4 147.3)">14</text>
<text x="236" y="147.3" transform="rotate(-90 236 147.3)">15</text>
<text x="238.5" y="147.3" transform="rotate(-90 238.5 147.3)">16</text>
<text x="241" y="147.3" transform="rotate(-90 241 147.3)">17</text>
<text x="243.6" y="147.3" transform="rotate(-90 243.6 147.3)">18</text>
<text x="246.1" y="147.3" transform="rotate(-90 246.1 147.3)">19</text>
<text x="248.7" y="147.3" transform="rotate(-90 248.7 147.3)">20</text>
<text x="251.2" y="147.3" transform="rotate(-90 251.2 147.3)">21</text>
<text x="253.7" y="147.3" transform="rotate(-90 253.7 147.3)">22</text>
<text x="256.3" y="147.3" transform="rotate(-90 256.3 147.3)">23</text>
<text x="258.8" y="147.3" transform="rotate(-90 258.8 147.3)">24</text>
<text x="261.4" y="147.3" transform="rotate(-90 261.4 147.3)">25</text>
<text x="263.9" y="147.3" transform="rotate(-90 263.9 147.3)">26</text>
<text x="266.4" y="147.3" transform="rotate(-90 266.4 147.3)">27</text>
<text x="269" y="147.3" transform="rotate(-90 269 147.3)">28</text>
<text x="271.5" y="147.3" transform="rotate(-90 271.5 147.3)">29</text>
<text x="274.1" y="147.3" transform="rotate(-90 274.1 147.3)">30</text>
<text x="50.6" y="150.2">VCC</text>
<text x="201.3" y="153.8" transform="rotate(-90 201.3 153.8)">GND</text>
<text x="203.8" y="153.3" transform="rotate(-90 203.8 153.3)">C2P</text>
<text x="206.4" y="153.4" transform="rotate(-90 206.4 153.4)">C2N</text>
<text x="208.9" y="153.3" transform="rotate(-90 208.9 153.3)">C1P</text>
<text x="211.5" y="153.4" transform="rotate(-90 211.5 153.4)">C1N</text>
<text x="214" y="155.9" transform="rotate(-90 214 155.9)">VPump</text>
<text x="216.5" y="153.4" transform="rotate(-90 216.5 153.4)">N.C.</text>
<text x="219.1" y="153.8" transform="rotate(-90 219.1 153.8)">GND</text>
<text x="221.6" y="155.8" transform="rotate(-90 221.6 155.8)">VLogic</text>
<text x="224.2" y="153.3" transform="rotate(-90 224.2 153.3)">BS0</text>
<text x="226.7" y="153.3" transform="rotate(-90 226.7 153.3)">BS1</text>
<text x="229.2" y="153.3" transform="rotate(-90 229.2 153.3)">BS2</text>
<text x="231.8" y="152.8" transform="rotate(-90 231.8 152.8)">C/S</text>
<text x="234.3" y="154.7" transform="rotate(-90 234.3 154.7)">Reset</text>
<text x="236.9" y="152.9" transform="rotate(-90 236.9 152.9)">D/C</text>
<text x="239.4" y="153.3" transform="rotate(-90 239.4 153.3)">R/W</text>
<text x="241.9" y="154.1" transform="rotate(-90 241.9 154.1)">E/RD</text>
<text x="244.5" y="152.1" transform="rotate(-90 244.5 152.1)">D0</text>
<text x="247" y="152.1" transform="rotate(-90 247 152.1)">D1</text>
<text x="249.6" y="152.1" transform="rotate(-90 249.6 152.1)">D2</text>
<text x="252.1" y="152.1" transform="rotate(-90 252.1 152.1)">D3</text>
<text x="254.6" y="152.1" transform="rotate(-90 254.6 152.1)">D4</text>
<text x="257.2" y="152.1" transform="rotate(-90 257.2 152.1)">D5</text>
<text x="259.7" y="152.1" transform="rotate(-90 259.7 152.1)">D6</text>
<text x="262.3" y="152.1" transform="rotate(-90 262.3 152.1)">D7</text>
<text x="264.8" y="153.9" transform="rotate(-90 264.8 153.9)">IREF</text>
<text x="272.4" y="155.7" transform="rotate(-90 272.4 155.7)">GND-A</text>
<text x="275" y="153.8" transform="rotate(-90 275 153.8)">GND</text>
<text x="44" y="159.7">R11</text>
<text x="126.4" y="158.5">D8</text>
<text x="127.4" y="160.8">18v (BZV55C18)</text>
<text x="267.3" y="156.4" transform="rotate(-90 267.3 156.4)">VCOMH</text>
<text x="269.9" y="157.3" transform="rotate(-90 269.9 157.3)">VDisplay</text>
<text x="44" y="162">10k</text>
<text x="46.8" y="166.9">1</text>
<text x="53.6" y="162" transform="rotate(-90 53.6 162)">2</text>
<text x="54.6" y="164.8">Q1</text>
<text x="54.8" y="167.1">BC857</text>
<text x="89.7" y="162.3">R14</text>
<text x="89.7" y="164.6">10k</text>
<text x="111.7" y="166">HV_Detect</text>
<text x="132.2" y="167.1">IRLML6344</text>
<text x="139.6" y="164.8">Q2</text>
<text x="144.5" y="162" transform="rotate(-90 144.5 162)">3</text>
<text x="150.6" y="165.1">1</text>
<text x="155" y="166">Pump</text>
<text x="53.6" y="169.7" transform="rotate(-90 53.6 169.7)">3</text>
<text x="56.8" y="169.6">R12</text>
<text x="56.9" y="171.9">10k</text>
<text x="89.2" y="170.9" transform="rotate(-90 89.2 170.9)">3</text>
<text x="90.1" y="173.7">Q4</text>
<text x="91.5" y="168.5">Sensor</text>
<text x="126.5" y="168.6">R15</text>
<text x="126.7" y="170.9">750</text>
<text x="144.5" y="169.7" transform="rotate(-90 144.5 169.7)">2</text>
<text x="154.4" y="172.2">1M</text>
<text x="154.5" y="169.9">R16</text>
<text x="82.4" y="175.8">1</text>
<text x="89.2" y="178.5" transform="rotate(-90 89.2 178.5)">2</text>
<text x="90.4" y="176">BC847</text>
<text x="10.3" y="185.9">D</text>
<text x="66.9" y="180.1">R13</text>
<text x="66.9" y="182.4">10k</text>
<text x="78.2" y="180.1">C12</text>
<text x="78.3" y="182.4">220pF</text>
<text x="285.3" y="185.9">D</text>
<text x="35" y="199.9">1</text>
<text x="85" y="199.9">2</text>
<text x="135" y="199.9">3</text>
<text x="185" y="199.9">4</text>
<text x="235" y="199.9">5</text>
<text x="285" y="199.9">6</text>
</g>
</svg>
